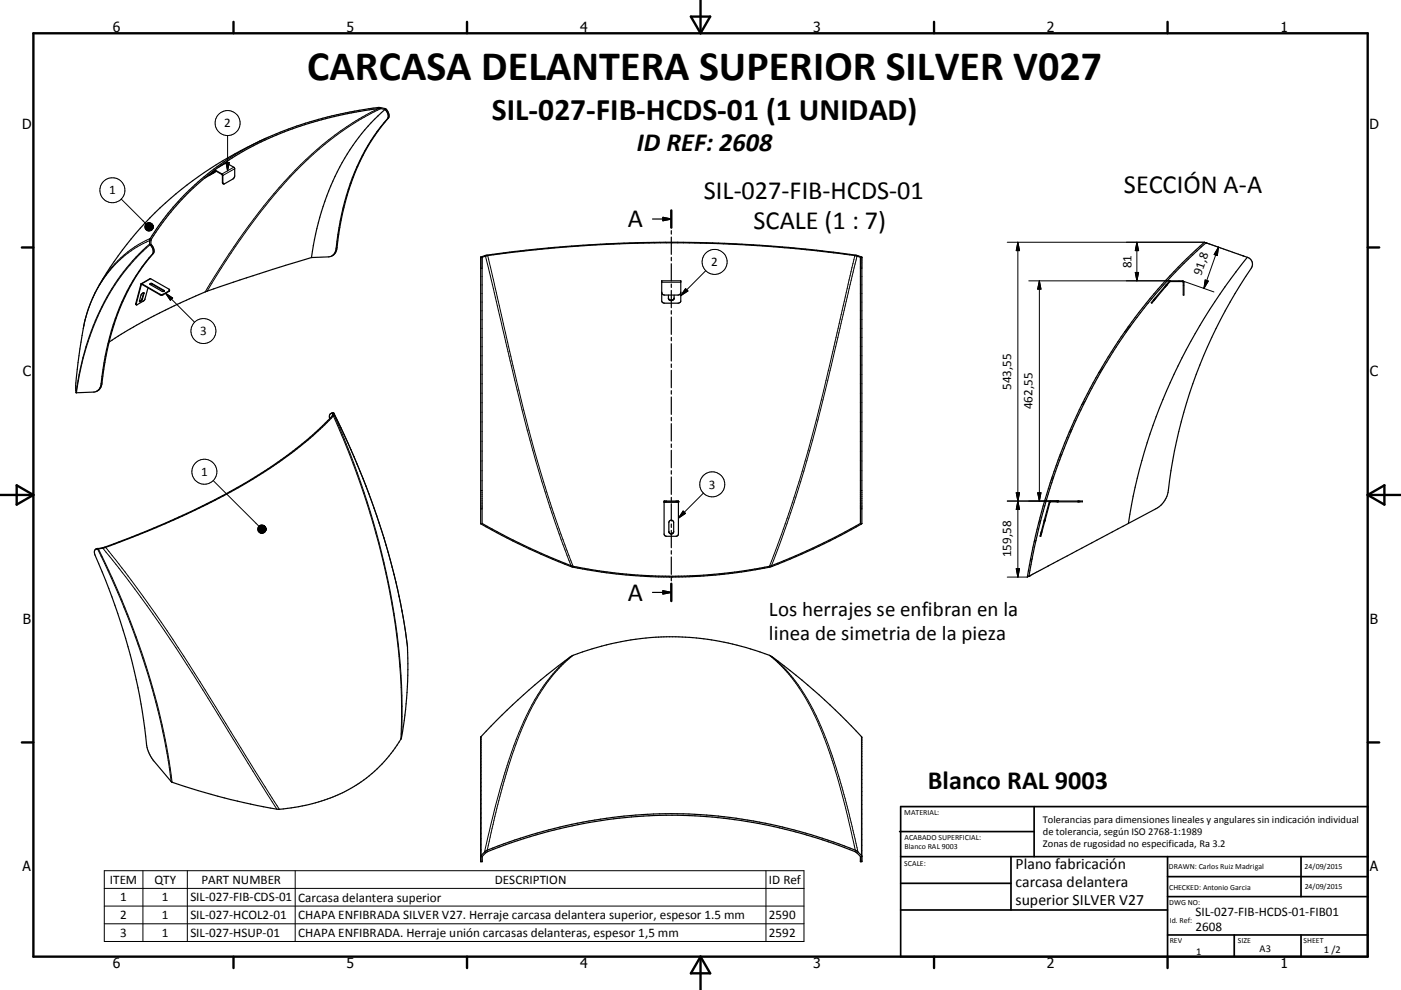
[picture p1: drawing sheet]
<svg xmlns="http://www.w3.org/2000/svg" width="420mm" height="297mm" viewBox="0 0 420 297" stroke-linecap="round" stroke-linejoin="round" font-family="sans-serif">
<g fill="none" stroke="#000" stroke-width=".36">
<path d="M115.4 32.8l-1.2-.2a104.6 104.6 0 0 0-47.6 16.8 74.8 74.8 0 0 0-21.4 22.7l.1 1.3a2.34 2.34 0 0 1 .7 2.7 65.5 65.5 0 0 0-14.9 34.7l-.5 4.1a2.82 2.82 0 0 1-1.5 2.5M115.4 32.8a67.4 67.4 0 0 0-20.8 37.4l-1.2 7.1M115.4 32.8l.1 .1a2.3 2.3 0 0 1 .7 2.7 65.7 65.7 0 0 0-14.9 34.7l-.6 4.6-.4 1.2-.8 .7M62.7 52.5h.1M62.8 52.5h-.1M62.8 52.4v.1M63.7 51.7l.7-.6-1.6 1.3M64.3 51.1l2.3 1.3M64.4 51l2.4 1.5 .1 2.6M64.6 51.2l-1.8 1.3M64.8 51.4l-3.5 2.1M66.2 49.7l1.5-.9 2.4 1.4 .3 .4v2.2l-.3 .7-2.8 1.6h-.4"/>
<path d="M66.6 52.4l.1 .1M66.7 52.5l.1 2.6M66.8 55.1l.2 .1M78 42.3a76.5 76.5 0 0 0-33.1 29.7v1.2l.2 .3a2.34 2.34 0 0 1 .6 2.7 64.3 64.3 0 0 0-14.5 32.7l-.9 6.1a2.49 2.49 0 0 1-2.3 2.6l-5.2 .2M79.2 41.7a112.3 112.3 0 0 1 34.9-9.4l1.3 .3a2.37 2.37 0 0 1 1 2.9 64.9 64.9 0 0 0-14.5 32.7l-1 7-.6 1-.8 .6M79.8 41.4a106.3 106.3 0 0 0-50.1 44.1 41.4 41.4 0 0 0-5.1 15.1l-1.7 12.3-.2 2.7 .1 2.2M93.4 77.3l-21.5 6.7a99.2 99.2 0 0 0-14.2 5.2l-8.1 3.8a142.7 142.7 0 0 0-16.9 9.6M99.5 76.8l-1 .3-5.1 .2M144.2 77.1l-.1 80M144.2 77.1l1.1-.4a294.8 294.8 0 0 1 24.3-2.8 396.3 396.3 0 0 1 76.9 1.4l6.6 .8a14.6 14.6 0 0 1 5.2 1l.1 80M144.2 77.1h.1M144.5 77.2l1.7-.5 12.7-1.6a404.8 404.8 0 0 1 49.5-2.2l20.3 .9 11.6 1 11.3 1.2a19.2 19.2 0 0 1 6.4 1.2v79.8a189.2 189.2 0 0 1-27.3 12.9 147.2 147.2 0 0 1-54.4 .8l-4.5-.8a189.2 189.2 0 0 1-27.3-12.9z"/>
<path d="M195.6 65.7h5.7M198.7 65.2l2.6 .5-2.6 .5zM201.3 63.1v5.2M201.3 69.2v1M201.3 71.1v5.2M201.3 77.2v1M201.3 79.1v5.2M361.6 72.9h.1M361.6 72.9a164 164 0 0 0-48.8 80.5l-2.6 10.6-1.7 8.9M361.6 72.9l-.5-.2a165.2 165.2 0 0 0-49.3 82.7l-2.1 8.8-1.7 8.9 .5-.2M361.6 72.9l12.4 4.3M374 77.2a2.14 2.14 0 0 1 1.1 3.3 150.1 150.1 0 0 0-25.1 67.9 7.3 7.3 0 0 1-3.5 4.3l-38 20.2"/>
<path d="M374 77.2a168.4 168.4 0 0 0-35.7 79.8M40.7 91.3h.1M42.3 85.1l2.8-1.5 5.7 3.4M42.4 85.3l-1.6 6.1M42.4 85.3h.1M42.5 85.3h-.1M42.5 85.3h.1M42.5 85.3l5.6 3.2 .8-.1 1.9-1v-.4M43 87.8l.2 .3-.6 1.9a.5 .5 0 0 1-.8 .4M43 87.8l-.7 .6-.5 2M43 87.9l-.5 1.9-.7 .6M43.1 87.9h-.1"/>
<path d="M43.1 87.8v.1M44.4 86.3l-1 3.6-2.4 1.5-.3-.1M45 85.3l.6-.1 3.6 2.2M45 85.3l3.6 2.1h.6M45 85.3l.1-.2 .4-.1 3.6 2.1 .1 .3M50.8 87l-1.9 1.3h-.8l-5.7-3.2-1.7 6.2M198.4 87.7l.2 .6 .7 .2h4.2l.5-.4 .1-.4M198.4 84.3h5.7l-.1 6.3-.8 .4h-3.9l-.8-.4zM200.4 89.4v.2M200.4 89.5a.88 .88 0 0 0 .9 .7 .88 .88 0 0 0 .8-.7M200.4 88.5v1M200.4 89.6a.95 .95 0 0 0 1.7 0"/>
<path d="M201.3 85.2v1M201.3 87.1v5.2M201.3 93.2v1M201.3 95.1v5.2M202.1 89.4v.2M202.1 88.5v1M345.8 90l-.7 .8 .2 .2 .7-.8M345.8 90l.2 .2M345.8 90h.1M346 90.2h.1M349.6 85.5l-3.8 4.5M349.7 85.4l1-1.1h4.1l.2 .4v3.8h-.3l-.1-4h-3.7l-1.1 1.1"/>
<path d="M349.7 85.4l.1 .2M349.7 85.4l-.1 .1M349.8 85.6l-3.8 4.6M349.8 85.6h.1M22.8 117.8h.1M201.3 101.2v1M201.3 103.1v5.2M201.3 109.2v1M201.3 111.1v5.2M201.3 117.2v1M201.3 119.1v5.2M98.8 125.6a.94 .94 0 0 1 0-1.1 .94 .94 0 0 1 .9-.4v.4a118 118 0 0 1-31.9 23.6 276.8 276.8 0 0 1-36.7 16.1l-2.4 .6"/>
<path d="M100.1 124l-.4-.1-.6 .2M100.1 124v.5a114 114 0 0 1-29.7 22.4 265.4 265.4 0 0 1-39.6 17.5l-1.4 .3a.99 .99 0 0 0-1.1 .5 .99 .99 0 0 0 .1 1.1 191 191 0 0 1 15.8 58.5l1.6 3.2 5.5 6.5a176.7 176.7 0 0 0 32.5 8.3 48 48 0 0 0 27.7-10.7 38.3 38.3 0 0 0 8.9-10.9 121.3 121.3 0 0 0 1.8-27.3M100.1 124a223.5 223.5 0 0 1 22.1 69.9M201.3 125.2v1M201.3 127.1v5.2M201.3 133.2v1M201.3 135.1v5.2M144.1 157.1h.1M144.1 157.1l.1 .1M144.2 157.2h.1M144.2 157.2a184.1 184.1 0 0 0 27.6 13 145.7 145.7 0 0 0 59.7-.3l12.3-5.2 8.3-4.1 6.2-3.4M199.1 150.6h4.3"/>
<path d="M199.1 150.3h4.3v9.9l-.5 .7h-3.3l-.5-.5zM200.5 159.5v-2.8a.72 .72 0 0 1 .8-.6 .72 .72 0 0 1 .7 .6v2.8M200.5 159.5l.5 .6M200.5 159.5l.3 .5M201.3 141.2v1M201.3 143.1v5.2M201.3 149.2v1M201.3 151.1v5.2M201.3 157.2v1M201.3 159.1v5.2M201.7 160l-.2 .1M202 159.5l-.2 .4"/>
<path d="M202 159.5l-.3 .5M258.3 157.2h.1M258.4 157.1l-.1 .1M258.4 157.1h.1M313.1 156l1.5-5.3 .2-.4h9.7v.3h-9.6l-1.6 5.5M313.1 156l-1.1 4.2M313.1 156l.2 .1M313.1 156h.1M313.3 156.1l-1.1 4.1M316.9 150.3v.3M323.5 150.3v.3M195.6 177.7h5.7"/>
<path d="M198.7 177.2l2.6 .5-2.6 .5zM201 160.1h.5M201.3 165.2v1M201.3 167.1v5.2M201.3 173.2v1M201.3 175.1v5.2M312 160.2l-.2 .6 .2 .1 .2-.7M312 160.2h.2M312.2 160.2h.1M122.2 193.9h.1M148.9 216.2l3.1-3.2a162.1 162.1 0 0 1 19.8-16.4 79.7 79.7 0 0 1 59.7 .4 177.4 177.4 0 0 1 26.9 24.2v37.3h-.4v-1.5l-1.1-1.1a137.2 137.2 0 0 0-29.9-8.9 144.5 144.5 0 0 0-80.8 8.5l-1.7 1.5v1.5h-.4v-37.3zM144.1 256.9l1.4-1.5a143.1 143.1 0 0 1 111.5 0l1.4 1.5"/>
</g>
<g fill="none" stroke="#000" stroke-width=".3">
<path d="M113.5 32.6a93.1 93.1 0 0 0-31.4 25.5 217.7 217.7 0 0 0-20.6 29.5M114.2 32.6a94.9 94.9 0 0 0-33 27.2 220.3 220.3 0 0 0-19.1 27.6M115.8 32.8l-.3 .1M116.4 35.5l-.2 .1M36.3 59.7l7.5 7.5M63.8 51.6l.1 .2M66.7 54.7l.1 .1M67.7 48.7h1l-.5 2.5zM67.8 48.9l-2.4 1.4M68.2 40.7v10.5M70.1 50.2l-3.5 2.2M70.4 50.6l-3.7 2"/>
<path d="M44.9 73.2a67.2 67.2 0 0 0-20.8 37.5l-1.3 7.1M44.9 72.2a34.5 34.5 0 0 0-19.5 24.2l-.4 2.2M45 73.4a65.5 65.5 0 0 0-20 34l-2.1 10.4M45 71.6a33 33 0 0 0-15.3 13.9M45.3 73.4l-.2 .1M46 76.1l-.3 .1M101 74.3l-.2 .2M144.1 77.2h.4M145.6 76.8l5.4 23.1a537.3 537.3 0 0 0 16.6 60.3l3.6 9.5M146.2 76.7l4.1 17.7a778.8 778.8 0 0 0 13.2 51.7l3.6 11.1 4.7 12.7M256.3 76.7l-3.5 15a803.5 803.5 0 0 1-13.8 54.4l-3.6 11.1-4.7 12.7M256.9 76.8l-4.5 19a712.5 712.5 0 0 1-14.8 56.5l-6.3 17.4"/>
<path d="M258 77.2h.4M302 72.7h59.1M305.2 72.7l.5 2.5h-1zM305.2 72.7v100.4M340.8 72.7v11.6M340.8 72.7l.6 2.5h-1zM365.3 74.1l-4.4 12.4M365.3 74.1l-.3 2.6-1-.3zM40.7 91.1l.1 .1M42.6 89.7l.1 .1M43 87.9l.2 .2M45.2 83.6l-2.7 1.7-.2-.1"/>
<path d="M45.6 85.1v.1M48 88.3v.1M48.9 88.3v.1M49.1 87.1v.2M49.7 88l8.6 8.7M49.7 88l2.1 1.4-.7 .7zM50.7 87.3v.1M144.1 80.5h.4M198.4 84.7h5.7M205.5 86.6l.7 .7-2.1 1.4zM211.6 81.2l-7.5 7.5M258 80.5h.4"/>
<path d="M308.4 84.3h42.5M311.6 84.3v66M311.6 84.3l.5 2.4h-1zM339 97.7l-1.8 1.8M340.4 81.7h1l-.6 2.6zM345.8 90l.2 .2M349.9 85.2l.1 .1M353.5 84.3l.2 .2M354.7 85.5l.3 .2M354.8 84.4l9.1 3.2M361.3 84l1 .3-1.4 2.2zM30.6 114.9l-.3 .1"/>
<path d="M330.6 110.6l-1.2 1.2M99.9 123.9l-.3 .1M99.9 124.8a228.2 228.2 0 0 1 20.4 81.4l.1 9.4-.2 6.2M100.1 124a220 220 0 0 1 22.1 69.9M100.1 124.5a229.9 229.9 0 0 1 20.3 81.2l.2 9.3-.2 6.2M318.3 136.4l-.7 .7M321.4 128.8l-.8 .8M325.3 120.4l-.9 1M63.9 144.2l13.7 13.7M144.1 147.2h.4M144.1 152.7h.4M199.1 150.7h4.3"/>
<path d="M199.8 150.3v.3M202.7 150.3v.3M204.8 153.3l.7 .7-2.1 1.5zM210.9 147.9l-7.5 7.6M258 147.2h.4M258 152.7h.4M302 150.3h15.4M304.7 147.8h1l-.5 2.5zM305.2 150.3l.5 2.5h-1zM311.1 147.8h1l-.5 2.5zM312 156.1l-.6 .6M313.7 149.9l-.6 .7"/>
<path d="M315.8 143.4l-.7 .7M316.7 150.3l-.1 .3M324 150.3l-.1 .3M29.3 164.7a222.6 222.6 0 0 1 22 69.8M29.4 164.5l-.2 .2M29.5 164.7a220.4 220.4 0 0 1 22.1 70M30.8 164.4a399.6 399.6 0 0 1 34.6 50.1l17.6 28.3M31.7 164.2a447.2 447.2 0 0 1 36 52.8l16.1 25.8M302 173.1h6M304.7 170.6h1l-.5 2.5zM309.4 167.8l-.5 .5M310.6 162.1l-.6 .5"/>
<path d="M312.2 160.2l-.4 .6M171 197a51.5 51.5 0 0 0-14.7 21.1 216.9 216.9 0 0 0-11 37.5M171.8 196.6a50.4 50.4 0 0 0-14.9 21 209.4 209.4 0 0 0-10.8 37.5M230.7 196.6a50.4 50.4 0 0 1 14.9 21 213 213 0 0 1 10.8 37.5M231.5 197a50.8 50.8 0 0 1 14.7 21.1 216.4 216.4 0 0 1 11 37.5M144.2 221v35.7M258.3 221v35.7M144.1 257.1h.4M258 257.1h.4M31.3 261.2h209.7v21.3h-209.7zM31.3 266.5h209.7M31.3 271.8h209.7"/>
<path d="M31.3 277.2h209.7M42.9 261.2v21.3M56.2 261.2v21.3M88.5 261.2v21.3M229.6 261.2v21.3"/>
<circle cx="68.2" cy="36.9" r="3.8"/>
<circle cx="33.7" cy="57.1" r="3.7"/>
<circle cx="214.3" cy="78.6" r="3.8"/>
<circle cx="61" cy="99.3" r="3.7"/>
<circle cx="61.3" cy="141.5" r="3.8"/>
<circle cx="213.5" cy="145.3" r="3.8"/>
</g>
<g fill="#000">
<circle cx="199.1" cy="150.6" r=".18"/>
<circle cx="203.4" cy="150.6" r=".18"/>
<circle cx="308.5" cy="172.9" r=".18"/>
</g>
<g fill="none" stroke="#000" stroke-width=".71">
<path d="M10 10h400v277h-400zM70 6.6v3.4M140 6.6v3.4M207.1 5h5.8l-2.9 5zM210 0v10M280 6.6v3.4M350 6.6v3.4M6.6 74.2h3.4M201.3 63.1v5.2M410 74.2h3.5M0 148.5h10M5 145.6l5 2.9-5 2.9z"/>
<path d="M410 148.5h10.1M410 148.5l5.1-2.9v5.8zM201.3 175.1v5.2M6.6 222.7h3.4M410 222.7h3.5M70 287v3.4M140 287v3.4M210 287v10M210 287l2.9 5h-5.8zM280 287v3.4M350 287v3.4"/>
</g>
<g fill="none" stroke="#000" stroke-width=".51">
<path d="M269.7 249.5h40.3M270 242h140v45h-140zM270 257h140M303.1 257v16M310 242v15M350 257v30M390.1 257v12M270 265h33.1M270 273h80M350 269h60M350 263h60M350 280.5h60"/>
<path d="M370 280.5v6.5M390.1 280.5v6.5"/>
</g>
<path d="M198.7 65.2l2.6 .5-2.6 .5zM198.7 177.2l2.6 .5-2.6 .5z" fill="#000" stroke="#000" stroke-width=".36"/>
<g fill="#000" stroke="#000" stroke-width=".3">
<path d="M67.7 48.7h1l-.5 2.5zM45.8 67.5l.1 .6zM45.7 67.3l.2 .8zM45.5 67.1l.4 1zM45.3 67l.6 1.1zM45 66.9l.9 1.2zM44.8 66.8l.2 .1 .9 1.2zM44.5 66.8h.3l1.1 1.3zM44.2 66.9l.3-.1 1.4 1.3zM44 67l.2-.1 1.7 1.2zM43.8 67.2l.2-.2 1.9 1.1zM43.8 67.2l2.1 .9-2.3-.7z"/>
<path d="M43.6 67.4l2.3 .7-2.4-.5zM43.5 67.6l2.4 .5-2.5-.2zM43.4 67.9l2.5 .2-2.5 .1zM43.4 68.2l2.5-.1-2.4 .4zM43.5 68.5l2.4-.4-2.3 .6zM43.6 68.7l2.3-.6-2.1 .8zM43.8 68.9l2.1-.8-1.9 1zM44 69.1l1.9-1-1.7 1.1zM44.2 69.2l1.7-1.1-1.4 1.2zM44.5 69.3l1.4-1.2-1.1 1.2zM45.9 68.1l-.9 1.1-.2 .1zM45.9 68.1l-.6 1.1h-.3z"/>
<path d="M45.9 68.1l-.6 1.1zM45.9 68.1l-.4 .9zM45.9 68.1l-.2 .7zM45.9 68.1l-.1 .5zM45.9 68.1v.2zM305.2 72.7l.5 2.5h-1zM340.8 72.7l.6 2.5h-1zM365.3 74.1l-.3 2.6-1-.3zM49.7 88l2.1 1.4-.7 .7zM205.5 86.6l.7 .7-2.1 1.4zM311.6 84.3l.5 2.4h-1zM340.4 81.7h1l-.6 2.6z"/>
<path d="M361.3 84l1 .3-1.4 2.2zM79.6 158.2l.2 .6zM79.5 158l.3 .8zM79.3 157.8l.5 1zM79.1 157.6l.7 1.2zM78.8 157.6l1 1.2zM78.6 157.5l.2 .1 1 1.2zM78.3 157.5h.3l1.2 1.3zM78 157.6l.3-.1 1.5 1.3zM77.8 157.7l.2-.1 1.8 1.2zM77.6 157.9l.2-.2 2 1.1zM77.6 157.9l2.2 .9-2.4-.7z"/>
<path d="M77.4 158.1l2.4 .7-2.5-.5zM77.3 158.3l2.5 .5-2.5-.2zM77.3 158.6l2.5 .2-2.5 .1zM77.3 158.9l2.5-.1-2.5 .4zM77.3 159.2l2.5-.4-2.4 .6zM77.4 159.4l2.4-.6-2.2 .8zM77.6 159.6l2.2-.8-2 1zM77.8 159.8l2-1-1.8 1.1zM78 159.9l1.8-1.1-1.5 1.2zM78.3 160l1.5-1.2-1.2 1.2zM79.8 158.8l-1 1.2h-.2zM79.8 158.8l-1 1.2z"/>
<path d="M79.8 158.8l-.7 1.1zM79.8 158.8l-.5 .9zM79.8 158.8l-.3 .7zM79.8 158.8l-.2 .5zM79.8 158.8l-.1 .2zM204.8 153.3l.7 .7-2.1 1.5zM304.7 147.8h1l-.5 2.5zM305.2 150.3l.5 2.5h-1zM311.1 147.8h1l-.5 2.5zM304.7 170.6h1l-.5 2.5z"/>
</g>
<text font-size="12.6" x="92.1" y="24">CARCASA DELANTERA SUPERIOR SILVER V027</text>
<text font-size="9.4" x="147.5" y="35.9">SIL-027-FIB-HCDS-01 (1 UNIDAD)</text>
<g font-size="7.9">
<text x="190.9" y="45.4">ID REF: 2608</text>
<text x="211" y="59.8">SIL-027-FIB-HCDS-01</text>
<text x="337" y="57.8">SECCIÓN A-A</text>
<text x="188.2" y="68.2">A</text>
<text x="225.9" y="68.7">SCALE (1 : 7)</text>
<text x="188.2" y="180.3">A</text>
<text x="278.1" y="236.7">Blanco RAL 9003</text>
</g>
<g font-size="6.3">
<text x="230.5" y="184.9">Los herrajes se enfibran en la</text>
<text x="230.5" y="192.1">linea de simetria de la pieza</text>
</g>
<g font-size="4.7">
<text x="304.5" y="260.9">Plano fabricación</text>
<text x="304.5" y="266.2">carcasa delantera</text>
<text x="304.5" y="271.6">superior SILVER V27</text>
</g>
<g font-size="4.2">
<text x="33.9" y="9.6">6</text>
<text x="103.9" y="9.6">5</text>
<text x="173.9" y="9.6">4</text>
<text x="243.8" y="9.6">3</text>
<text x="313.9" y="9.6">2</text>
<text x="383.9" y="9.6">1</text>
<text x="6.7" y="38.7">D</text>
<text x="410.5" y="38.7">D</text>
<text x="6.9" y="112.9">C</text>
<text x="410.7" y="112.9">C</text>
<text x="6.9" y="187.1">B</text>
<text x="410.7" y="187.1">B</text>
<text x="6.8" y="261.4">A</text>
<text x="410.7" y="261.4">A</text>
<text x="33.9" y="290.4">6</text>
<text x="103.9" y="290.4">5</text>
<text x="173.9" y="290.4">4</text>
<text x="243.8" y="290.4">3</text>
<text x="313.9" y="290.4">2</text>
<text x="383.9" y="290.4">1</text>
</g>
<g font-size="3.9">
<text x="67.2" y="38.2">2</text>
<text x="32.7" y="58.3">1</text>
<text x="213.2" y="79.8">2</text>
<text x="339.3" y="80.4" transform="rotate(-90 339.3 80.4)">81</text>
<text x="360.1" y="82.7" transform="rotate(-71 360.1 82.7)">91,8</text>
<text x="60" y="100.6">3</text>
<text x="303.1" y="117" transform="rotate(-90 303.1 117)">543,55</text>
<text x="309.5" y="122.8" transform="rotate(-90 309.5 122.8)">462,55</text>
<text x="60.3" y="142.7">1</text>
<text x="212.5" y="146.6">3</text>
<text x="303.1" y="167.2" transform="rotate(-90 303.1 167.2)">159,58</text>
<text x="32.9" y="265.1">ITEM</text>
<text x="46.3" y="265.1">QTY</text>
<text x="60.4" y="265.1">PART NUMBER</text>
<text x="148.3" y="265.1">DESCRIPTION</text>
<text x="230.5" y="265.2">ID Ref</text>
<text x="36.1" y="270.4">1</text>
<text x="36.1" y="275.8">2</text>
<text x="48.5" y="270.4">1</text>
<text x="48.5" y="275.8">1</text>
<text x="57.1" y="270.4">SIL-027-FIB-CDS-01</text>
<text x="57.1" y="275.8">SIL-027-HCOL2-01</text>
<text x="89.4" y="270.5">Carcasa delantera superior</text>
<text x="89.4" y="275.8">CHAPA ENFIBRADA SILVER V27. Herraje carcasa delantera superior, espesor 1.5 mm</text>
<text x="230.5" y="275.8">2590</text>
<text x="358.4" y="274.9">SIL-027-FIB-HCDS-01-FIB01</text>
<text x="36.1" y="281.1">3</text>
<text x="48.5" y="281.1">1</text>
<text x="57.1" y="281.1">SIL-027-HSUP-01</text>
<text x="89.4" y="281.2">CHAPA ENFIBRADA. Herraje unión carcasas delanteras, espesor 1,5 mm</text>
<text x="230.5" y="281.1">2592</text>
<text x="358.4" y="279.4">2608</text>
</g>
<g font-size="3.1">
<text x="312.7" y="246.8">Tolerancias para dimensiones lineales y angulares sin indicación individual</text>
<text x="312.7" y="250.4">de tolerancia, según ISO 2768-1:1989</text>
<text x="312.7" y="254">Zonas de rugosidad no especificada, Ra 3.2</text>
<text x="358.6" y="286.5">1</text>
<text x="377.6" y="285.6">A3</text>
<text x="396.9" y="285.9">1 /2</text>
</g>
<g font-size="2.4">
<text x="271.1" y="244.4">MATERIAL:</text>
<text x="271.2" y="252">ACABADO SUPERFICIAL:</text>
<text x="271.2" y="254.7">Blanco RAL 9003</text>
<text x="271.1" y="259.7">SCALE:</text>
<text x="350.4" y="260.8">DRAWN: Carlos Ruiz Madrigal</text>
<text x="391.1" y="260.6">24/09/2015</text>
<text x="350.5" y="267">CHECKED: Antonio Garcia</text>
<text x="391.2" y="266.7">24/09/2015</text>
<text x="350.5" y="271.4">DWG NO:</text>
<text x="350.7" y="276.9">Id. Ref:</text>
<text x="350.7" y="282.8">REV</text>
<text x="371.1" y="282.9">SIZE</text>
<text x="390.8" y="283">SHEET</text>
</g>
</svg>
